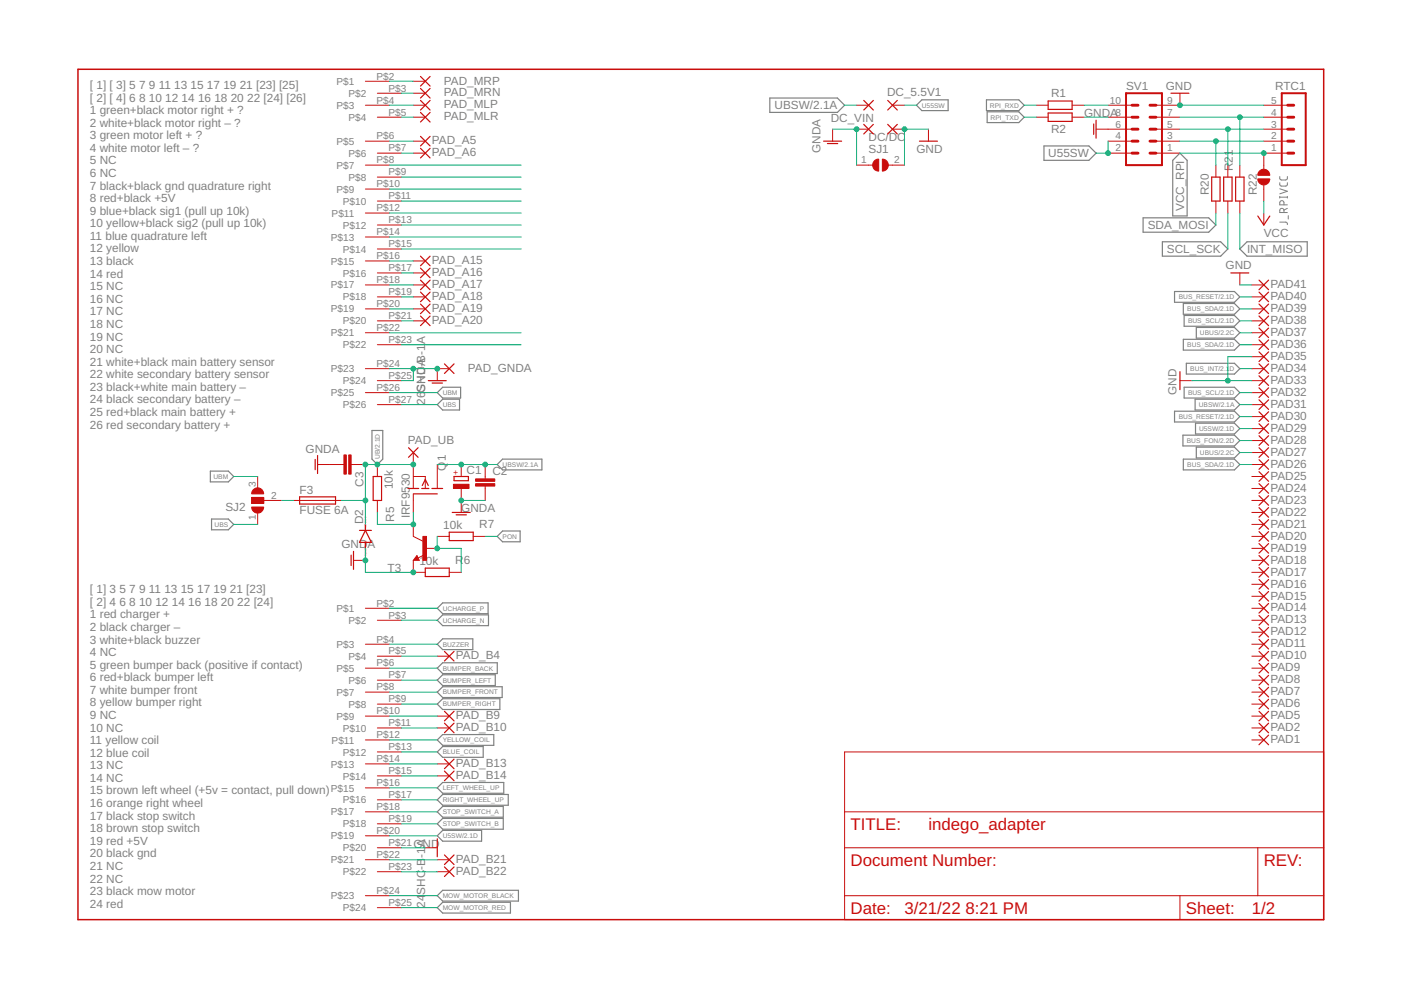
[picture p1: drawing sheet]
<svg xmlns="http://www.w3.org/2000/svg" width="297mm" height="210mm" viewBox="0 0 297 210" stroke-linecap="round" stroke-linejoin="round" font-family="sans-serif">
<path d="M271.3 38.7l.1 .5 .3 .3 1-.1 .2-.2v-.5M271.3 37.4l.1 .5 .3 .3 1-.1 .2-.2v-.5M271.3 47.1h1.4l.2 .5M271.3 41.6v.4M271.3 41.8h1.6M271.3 40l1.6 .6-1.6 .5M272.2 45.1v-.5a.44 .44 0 0 0-.4-.4 .44 .44 0 0 0-.5 .4v.5h1.6M272.2 43.4v-.4a.44 .44 0 0 0-.4-.5 .44 .44 0 0 0-.5 .5v.4h1.6M272.9 41.6v.4M272.9 44.2l-.7 .3M273.1 45.7v.7" fill="none" stroke="#808080" stroke-width=".21"/>
<g fill="none" stroke="#808080" stroke-width=".25">
<path d="M163.2 20.8h14.3l1.6 1.5-1.6 1.5h-14.3zM194.3 22.3l1.2-1.1h5.5v2.3h-5.5zM209.1 21.2h6.9l1.1 1.1-1.1 1.2h-6.9zM209.3 23.7h6.7l1.1 1.1-1.1 1.2h-6.7zM221.3 30.9h9.6l1.5 1.6-1.5 1.5h-9.6zM250.2 32.5l1.5 1.5v11.8h-3.1v-11.8zM242.4 46.2h13.9l1.5 1.5-1.5 1.5h-13.9zM246.4 51.3h12.4l1.5 1.5-1.5 1.5h-12.4zM264.4 51.3h12.8v3h-12.8l-1.5-1.5zM249 61.8h12.7l1.2 1.1-1.2 1.2h-12.7zM250.9 64.3h10.8l1.2 1.2-1.2 1.1h-10.8zM250.9 71.9h10.8l1.2 1.2-1.2 1.1h-10.8z"/>
<path d="M251.1 66.9h10.6l1.2 1.1-1.2 1.2h-10.6zM251.5 77h10.2l1.2 1.2-1.2 1.1h-10.2zM253.6 69.4h8.1l1.2 1.1-1.2 1.2h-8.1zM44.6 99.9h3.8l1.2 1.1-1.2 1.2h-3.8zM78.9 91.3h2.3v6l-1.2 1.2-1.1-1.2zM92.7 83.2l1.2-1.1h3.8v2.3h-3.8zM92.7 85.8l1.2-1.2h3.5v2.3h-3.5zM106.6 97.3h8.3v2.3h-8.3l-1.2-1.1zM249 87.2h12.7l1.2 1.1-1.2 1.2h-12.7zM250.8 92.3h10.9l1.2 1.1-1.2 1.2h-10.9zM250.9 97.3h10.8l1.2 1.2-1.2 1.1h-10.8zM251.1 82.1h10.6l1.2 1.1-1.2 1.2h-10.6z"/>
<path d="M253.4 84.6h8.3l1.2 1.2-1.2 1.1h-8.3zM253.5 89.7h8.2l1.2 1.2-1.2 1.1h-8.2zM253.6 94.8h8.1l1.2 1.1-1.2 1.2h-8.1zM44.9 110h3.5l1.2 1.2-1.2 1.1h-3.5zM105.4 113.7l1.2-1.1h3.7v2.3h-3.7zM92.7 129l1.2-1.2h9.6v2.3h-9.6zM92.7 131.5l1.2-1.1h9.7v2.3h-9.7zM92.7 136.6l1.2-1.2h6.3v2.3h-6.3zM92.7 144.2l1.2-1.1h11.1v2.3h-11.1zM92.7 149.3l1.2-1.2h12.1v2.3h-12.1zM92.7 141.7l1.2-1.2h11.5v2.3h-11.5zM92.7 146.7l1.2-1.1h12.6v2.3h-12.6z"/>
<path d="M92.7 156.9l1.2-1.2h10.8v2.3h-10.8zM92.7 159.4l1.2-1.1h8.5v2.3h-8.5zM92.7 167l1.2-1.1h12.9v2.3h-12.9zM92.7 169.6l1.2-1.2h13.9v2.3h-13.9zM92.7 172.1l1.2-1.1h12.8v2.3h-12.8zM92.7 174.7l1.2-1.2h12.8v2.3h-12.8zM92.7 177.2l1.2-1.1h8.2v2.3h-8.2zM92.7 189.9l1.2-1.1h16v2.3h-16zM92.7 192.4l1.2-1.1h14.3v2.3h-14.3z"/>
</g>
<path d="M16.5 14.7h264.1v180.3h-264.1z" fill="none" stroke="#c90d0c" stroke-width=".32"/>
<g fill="none" stroke="#c90d0c" stroke-width=".21">
<path d="M77.5 17.2h5M80 19.8h5.1M87.6 17.2h2.6M87.6 19.8h2.6M250.2 19.8v2.5h-5.1M77.5 22.3h5M77.5 29.9h5M77.5 35h5M80 24.8h5.1M80 32.5h5.1M80 37.5h5.1M87.6 22.3h2.6"/>
<path d="M87.6 24.8h2.6M87.6 29.9h2.6M87.6 32.5h2.6M176.5 27.4v2.5M181.6 22.3h2.5M181.6 35h3.4M181.6 27.4h2.5M188.3 35h3.5M189.2 22.3h2.6M189.2 27.4h2.6M196.8 27.4v2.5M219.7 22.3h2.5"/>
<path d="M219.7 24.8h2.5M227.3 22.3h2.5M227.3 24.8h2.5M232.4 27.4h7.6M234.9 22.3h5.1M234.9 24.8h5.1M234.9 29.9h5.1M234.9 32.5h5.1M245.1 24.8h5.1M245.1 29.9h5.1M245.1 32.5h5.1M245.1 27.4h5.1"/>
<path d="M257.8 35v2.5M260.3 35v2.5M262.9 35v2.5M267.9 22.3h5.1M267.9 24.8h5.1M267.9 29.9h5.1M267.9 39.2v3.4M267.9 27.4h5.1M273 32.5h-5.1v3.4M77.5 40.1h5M77.5 45.2h5M77.5 50.2h5"/>
<path d="M77.5 55.3h5M80 42.6h5.1M80 47.7h5.1M80 52.8h5.1M80 57.9h5.1M87.6 55.3h2.6M87.6 57.9h2.6M257.8 42.6v2.6M260.3 42.6v2.6M262.9 42.6v2.6M262.9 57.9v2.5M267.9 45.2v2.5"/>
<path d="M77.5 60.4h5M77.5 65.5h5M77.5 70.5h5M77.5 78.2h5M80 62.9h5.1M80 68h5.1M80 73.1h5.1M87.6 60.4h2.6M87.6 62.9h2.6M87.6 65.5h2.6M87.6 68h2.6M95.2 78.2h-2.5v2.5"/>
<path d="M265.4 60.4h2.5M265.4 62.9h2.5M265.4 65.5h2.5M265.4 68h2.5M265.4 70.5h2.5M265.4 73.1h2.5M265.4 78.2h2.5M265.4 75.6h2.5M67.3 98.5h5.6M74.4 98.5h3.1M77.5 83.2h5M80 80.7h5.1"/>
<path d="M80 85.8h5.1M80 98.5v2.5M87.6 95.9v7.7M92.7 98.5v5.1M97.8 98.5v2.5M102.9 98.5v3M250.2 80.7h2.5M265.4 80.7h2.5M265.4 83.2h2.5M265.4 85.8h2.5M265.4 98.5h2.5M265.4 95.9h2.5"/>
<path d="M265.4 93.4h2.5M265.4 90.9h2.5M265.4 88.3h2.5M53.4 105.5h2.5v1.2h-2.5zM54.6 101v2.6M54.6 108.6v2.6M55.9 106.1h3.8M62.3 106.1h10.1M75 118.8h2.5M80 106.1v2.5M87.6 118.8v2.5h2.6M87.6 101h2.6v2.6"/>
<path d="M87.6 104.8v3.8M87.6 111.2v2.5l2.1 1M88.4 117.8l.5 1h-1.3zM89.9 117.7l-1.3 .6M90.2 116.3h2.5M92.7 113.7h2.5M97.8 103.6v5M100.3 113.7h2.6M102.9 103.1v3M265.4 118.8h2.5M265.4 116.3h2.5M265.4 113.7h2.5"/>
<path d="M265.4 111.2h2.5M265.4 108.6h2.5M265.4 106.1h2.5M265.4 103.6h2.5M265.4 101h2.5M77.5 136.6h5M77.5 129h5M80 139.1h5.1M80 131.5h5.1M92.7 139.1h2.5M95.2 121.3h2.6M265.4 139.1h2.5"/>
<path d="M265.4 136.6h2.5M265.4 134h2.5M265.4 131.5h2.5M265.4 129h2.5M265.4 126.4h2.5M265.4 123.9h2.5M265.4 121.3h2.5M77.5 156.9h5M77.5 151.8h5M77.5 146.7h5M77.5 141.7h5M80 159.4h5.1"/>
<path d="M80 154.3h5.1M80 149.3h5.1M80 144.2h5.1M92.7 154.3h2.5M92.7 151.8h2.5M179.1 159.4h101.5v35.6h-101.5zM265.4 156.9h2.5M265.4 154.3h2.5M265.4 151.8h2.5M265.4 149.3h2.5M265.4 146.7h2.5M265.4 144.2h2.5"/>
<path d="M265.4 141.7h2.5M77.5 172.1h5M77.5 162h5M77.5 167h5M77.5 177.2h5M80 179.7h5.1M80 164.5h5.1M80 169.6h5.1M80 174.7h5.1M90.2 179.7h2.5M92.7 162h2.5M92.7 164.5h2.5"/>
<path d="M179.1 179.7h101.5M179.1 172.1h101.5M266.7 179.7v10.2M77.5 189.9h5M77.5 182.3h5M80 184.8h5.1M80 192.4h5.1M92.7 182.3h2.5M92.7 184.8h2.5M179.1 189.9h101.5M250.2 189.9v5.1"/>
</g>
<g fill="none" stroke="#c90d0c" stroke-width=".25">
<path d="M89.2 16.2l2 2M89.2 18.8l2 2M91.2 16.2l-2 2M91.2 18.8l-2 2M248.3 19.8h3.8M89.2 28.9l2 2M89.2 31.5l2 2M89.2 21.3l2 2M89.2 23.8l2 2.1M91.2 28.9l-2 2M91.2 31.5l-2 2M91.2 21.3l-2 2"/>
<path d="M91.2 23.8l-2 2.1M174.6 29.9h3.8M175.4 30.4h2.2M183.1 26.4l2.1 2M183.1 21.3l2.1 2M185.2 26.4l-2.1 2M185.2 21.3l-2.1 2M188.2 26.4l2 2M188.2 21.3l2 2M190.2 21.3l-2 2M190.2 26.4l-2 2M194.9 29.9h3.9"/>
<path d="M222.2 21.4h5.1v1.8h-5.1zM222.2 24h5.1v1.7h-5.1zM231.9 26.3v2.2M232.4 25.5v3.8M256.9 37.5h1.8v5.1h-1.8zM259.4 37.5h1.8v5.1h-1.8zM262 37.5h1.8v5.1h-1.8zM89.2 54.3l2 2M89.2 56.9l2 2M89.2 59.4l2 2M91.2 54.3l-2 2M91.2 56.9l-2 2"/>
<path d="M91.2 59.4l-2 2M261 57.9h3.8M266.7 45.8l1.2 1.9 1.3-1.9M266.9 59.4l2.1 2M269 59.4l-2.1 2M89.2 61.9l2 2.1M89.2 64.5l2 2M89.2 67l2 2M91.2 61.9l-2 2.1M91.2 64.5l-2 2M91.2 67l-2 2M94.2 77.2l2.1 2"/>
<path d="M96.3 77.2l-2.1 2M250.2 78.8v3.8M266.9 79.7l2.1 2M266.9 77.2l2.1 2M266.9 74.6l2.1 2M266.9 72.1l2.1 2M266.9 69.6l2.1 2M266.9 67l2.1 2M266.9 64.5l2.1 2M266.9 61.9l2.1 2.1M269 79.7l-2.1 2M269 77.2l-2.1 2"/>
<path d="M269 74.6l-2.1 2M269 72.1l-2.1 2M269 69.6l-2.1 2M269 67l-2.1 2M269 64.5l-2.1 2M269 61.9l-2.1 2.1M66.8 97.4v2.2M67.3 96.6v3.8M86.6 94.9l2 2.1M88.6 94.9l-2 2.1M90.8 80.7h3.8M91.6 81.2h2.2"/>
<path d="M266.9 97.5l2.1 2M266.9 94.9l2.1 2.1M266.9 92.4l2.1 2M266.9 89.9l2.1 2M266.9 87.3l2.1 2M266.9 84.8l2.1 2M266.9 82.2l2.1 2.1M269 97.5l-2.1 2M269 94.9l-2.1 2.1M269 92.4l-2.1 2M269 89.9l-2.1 2M269 87.3l-2.1 2"/>
<path d="M269 84.8l-2.1 2M269 82.2l-2.1 2.1M63.5 105.3h7.6v1.6h-7.6zM74.4 117.7v2.2M75 116.9v3.8M76.2 112.5h2.5M77.5 112.5l1.2 2.5h-2.5zM77.5 111.2v1.3M77.5 115v1.3M79.1 101h1.8v5.1h-1.8zM86.5 103.6h2.3M87.6 104.7h5.1"/>
<path d="M88.4 118.3l-.1 .3h.3l-.2-.6-.5 .7h.7M89.4 103.6h1.5M89.5 102.9l.7-1.2 .6 1.2M91.6 103.6h2.3M95.2 112.8h5.1v1.8h-5.1zM95.9 108.6h3.8M96.3 101h3v.9h-3zM96.7 109.2h2.2M266.9 117.8l2.1 2M266.9 115.3l2.1 2M266.9 112.7l2.1 2M266.9 110.2l2.1 2"/>
<path d="M266.9 107.6l2.1 2.1M266.9 105.1l2.1 2M266.9 102.6l2.1 2M266.9 100l2.1 2M269 117.8l-2.1 2M269 115.3l-2.1 2M269 112.7l-2.1 2M269 110.2l-2.1 2M269 107.6l-2.1 2.1M269 105.1l-2.1 2M269 102.6l-2.1 2M269 100l-2.1 2"/>
<path d="M90.2 120.5h5v1.7h-5zM94.2 138.1l2.1 2M96.3 138.1l-2.1 2M266.9 138.1l2.1 2M266.9 135.6l2.1 2M266.9 133l2.1 2.1M266.9 130.5l2.1 2M266.9 128l2.1 2M266.9 125.4l2.1 2M266.9 122.9l2.1 2M266.9 120.3l2.1 2.1M269 138.1l-2.1 2"/>
<path d="M269 135.6l-2.1 2M269 133l-2.1 2.1M269 130.5l-2.1 2M269 128l-2.1 2M269 125.4l-2.1 2M269 122.9l-2.1 2M269 120.3l-2.1 2.1M94.2 150.8l2.1 2M94.2 153.3l2.1 2.1M96.3 150.8l-2.1 2M96.3 153.3l-2.1 2.1M266.9 155.9l2.1 2"/>
<path d="M266.9 153.3l2.1 2.1M266.9 150.8l2.1 2M266.9 148.3l2.1 2M266.9 145.7l2.1 2.1M266.9 143.2l2.1 2M266.9 140.7l2.1 2M269 155.9l-2.1 2M269 153.3l-2.1 2.1M269 150.8l-2.1 2M269 148.3l-2.1 2M269 145.7l-2.1 2.1M269 143.2l-2.1 2"/>
<path d="M269 140.7l-2.1 2M92.7 177.8v3.9M94.2 161l2.1 2M94.2 163.5l2.1 2M96.3 161l-2.1 2M96.3 163.5l-2.1 2M94.2 181.3l2.1 2M94.2 183.8l2.1 2M96.3 181.3l-2.1 2M96.3 183.8l-2.1 2"/>
</g>
<path d="M238.7 19.8h7.7v15.2h-7.7zM271.8 19.8h5v15.2h-5z" fill="none" stroke="#c90d0c" stroke-width=".42"/>
<g fill="none" stroke="#c90d0c" stroke-width=".61">
<path d="M240 27.4h1.3M240 29.9h1.3M240 32.5h1.3M240 22.3h1.3M240 24.8h1.3M243.8 27.4h1.3M243.8 29.9h1.3M243.8 32.5h1.3M243.8 22.3h1.3M243.8 24.8h1.3M273 27.4h1.3M273 29.9h1.3"/>
<path d="M273 32.5h1.3M273 22.3h1.3M273 24.8h1.3"/>
</g>
<g fill="#c90d0c" stroke="#c90d0c" stroke-width=".21">
<path d="M266.7 37.9h2.5a1.27 1.27 0 0 1-1.3 1.3 1.27 1.27 0 0 1-1.2-1.3z" fill-rule="evenodd"/>
<path d="M267.1 36.2a1.26 1.26 0 0 1 1.4-.2 1.26 1.26 0 0 1 .7 1.2h-2.5v-.5z" fill-rule="evenodd"/>
<path d="M187.1 33.7a1.27 1.27 0 0 1 1.2 1.3 1.27 1.27 0 0 1-1.2 1.3z" fill-rule="evenodd"/>
<path d="M185.3 34.2l.5-.4 .5-.1v2.6a1.27 1.27 0 0 1-1.2-.8 1.27 1.27 0 0 1 .2-1.3z" fill-rule="evenodd"/>
<path d="M53.8 103.8a1.27 1.27 0 0 1 1.3-.2 1.27 1.27 0 0 1 .8 1.1h-2.5v-.4z" fill-rule="evenodd"/>
<path d="M53.4 107.5h2.5a1.27 1.27 0 0 1-1.3 1.3 1.27 1.27 0 0 1-1.2-1.3z" fill-rule="evenodd"/>
</g>
<g fill="#c90d0c" stroke="#c90d0c" stroke-width=".21">
<path d="M89.7 113.7h.7v5.1h-.7z"/>
<path d="M96.1 102.7h3.3v.9h-3.3z"/>
<path d="M100.8 102.6h4.1v.5h-4.1z"/>
<path d="M100.8 101.5h4.1v.5h-4.1z"/>
<path d="M53.4 105.5h2.5v1.2h-2.5z"/>
<path d="M72.9 96.5h.5v4h-.5z"/>
<path d="M73.9 96.5h.5v4h-.5z"/>
</g>
<g fill="none" stroke="#0dab76" stroke-width=".21">
<path d="M82.5 17.2h5.1M85.1 19.8h2.5M82.5 22.3h5.1M82.5 29.9h5.1M82.5 35h28M85.1 32.5h2.5M85.1 37.5h25.4M85.1 24.8h2.5M176.5 27.4h5.1v7.6M179.1 22.3h2.5M191.8 22.3h2.5M196.8 27.4h-5v7.6"/>
<path d="M217.1 22.3h2.6M217.1 24.8h2.6M229.8 22.3h5.1M229.8 24.8h5.1M232.4 32.5h2.5M234.9 29.9v2.5M250.2 22.3h17.7M250.2 27.4h17.7M250.2 29.9h17.7M250.2 32.5h17.7M250.2 24.8h17.7M257.8 29.9v5.1"/>
<path d="M260.3 27.4v7.6M262.9 24.8v10.2M82.5 40.1h28M82.5 45.2h28M82.5 50.2h28M82.5 55.3h5.1M85.1 42.6h25.4M85.1 47.7h25.4M85.1 52.8h25.4M85.1 57.9h2.5M257.8 45.2v2.5M260.3 45.2v7.6"/>
<path d="M262.9 45.2v7.6M267.9 42.6v2.6M82.5 60.4h5.1M82.5 65.5h5.1M82.5 70.5h28M82.5 78.2h10.2M85.1 73.1h25.4M85.1 62.9h2.5M85.1 68h2.5M87.6 78.2v2.5h-2.5M262.9 60.4h2.5M262.9 73.1h2.5"/>
<path d="M262.9 62.9h2.5M262.9 65.5h2.5M262.9 68h2.5M262.9 70.5h2.5M262.9 78.2h2.5M265.4 75.6h-5.1v5.1M82.5 83.2h10.2M85.1 85.8h7.6M87.6 98.5h-10.1v12.7M92.7 98.5h12.7M252.7 80.7h12.7M262.9 83.2h2.5"/>
<path d="M262.9 85.8h2.5M262.9 90.9h2.5M262.9 98.5h2.5M262.9 93.4h2.5M262.9 88.3h2.5M262.9 95.9h2.5M49.6 101h5M49.6 111.2h5M59.7 106.1h2.6M72.4 106.1h5.1M77.5 116.3v5h10.1M80 108.6v2.6h7.6v-2.6"/>
<path d="M92.7 113.7v2.6h5.1v5M97.8 106.1h5.1M102.9 113.7h2.5M82.5 129h10.2M82.5 136.6h10.2M85.1 131.5h7.6M85.1 139.1h7.6M82.5 141.7h10.2M82.5 146.7h10.2M82.5 151.8h10.2M82.5 156.9h10.2M85.1 144.2h7.6"/>
<path d="M85.1 149.3h7.6M85.1 154.3h7.6M85.1 159.4h7.6M82.5 162h10.2M82.5 167h10.2M82.5 172.1h10.2M82.5 177.2h10.2M85.1 179.7h5.1M85.1 164.5h7.6M85.1 169.6h7.6M85.1 174.7h7.6M82.5 182.3h10.2"/>
<path d="M82.5 189.9h10.2M85.1 184.8h7.6M85.1 192.4h7.6"/>
</g>
<g fill="#0dab76" stroke="#0dab76" stroke-width=".21">
<circle cx="250.2" cy="22.3" r=".51"/>
<circle cx="191.8" cy="27.4" r=".51"/>
<circle cx="260.3" cy="80.7" r=".51"/>
<circle cx="267.9" cy="32.5" r=".51"/>
<circle cx="257.8" cy="29.9" r=".51"/>
<circle cx="260.3" cy="27.4" r=".51"/>
<circle cx="262.9" cy="24.8" r=".51"/>
<circle cx="234.9" cy="32.5" r=".51"/>
<circle cx="97.8" cy="98.5" r=".51"/>
<circle cx="102.9" cy="98.5" r=".51"/>
<circle cx="80" cy="98.5" r=".51"/>
<circle cx="77.5" cy="106.1" r=".51"/>
<circle cx="87.6" cy="98.5" r=".51"/>
<circle cx="77.5" cy="98.5" r=".51"/>
<circle cx="87.6" cy="111.2" r=".51"/>
<circle cx="92.7" cy="116.3" r=".51"/>
<circle cx="87.6" cy="78.2" r=".51"/>
<circle cx="92.7" cy="78.2" r=".51"/>
<circle cx="87.6" cy="121.3" r=".51"/>
<circle cx="77.5" cy="118.8" r=".51"/>
<circle cx="181.6" cy="27.4" r=".51"/>
<circle cx="97.8" cy="106.1" r=".51"/>
</g>
<g font-size="3.6" fill="#c90d0c">
<text x="180.3" y="175.9">TITLE:</text>
<text x="196.8" y="175.9">indego_adapter</text>
<text x="180.3" y="183.6">Document Number:</text>
<text x="267.9" y="183.6">REV:</text>
<text x="180.3" y="193.7">Date:</text>
<text x="191.8" y="193.7">3/21/22</text>
<text x="204.7" y="193.7">8:21 PM</text>
<text x="251.4" y="193.7">Sheet:</text>
<text x="265.4" y="193.7">1/2</text>
</g>
<g font-size="2.5" fill="#808080">
<text x="94.1" y="17.9">PAD_MRP</text>
<text x="19.1" y="18.9">[ 1] [ 3] 5</text>
<text x="19.1" y="21.5">[ 2] [ 4] 6</text>
<text x="29.5" y="18.9">7</text>
<text x="29.5" y="21.5">8</text>
<text x="31.6" y="18.9">9</text>
<text x="31.6" y="21.5">10</text>
<text x="33.6" y="18.9">11</text>
<text x="35" y="21.5">12</text>
<text x="36.9" y="18.9">13</text>
<text x="38.5" y="21.5">14</text>
<text x="40.4" y="18.9">15</text>
<text x="42" y="21.5">16</text>
<text x="43.9" y="18.9">17</text>
<text x="45.5" y="21.5">18</text>
<text x="47.4" y="18.9">19</text>
<text x="48.9" y="21.5">20</text>
<text x="50.8" y="18.9">21 [23] [25]</text>
<text x="52.4" y="21.5">22 [24] [26]</text>
<text x="94.1" y="20.5">PAD_MRN</text>
<text x="94.1" y="23">PAD_MLP</text>
<text x="164.2" y="23.2">UBSW/2.1A</text>
<text x="188.1" y="20.5">DC_5.5V1</text>
<text x="222.8" y="20.5">R1</text>
<text x="238.7" y="19">SV1</text>
<text x="247.2" y="19">GND</text>
<text x="270.4" y="19">RTC1</text>
<text x="19.1" y="24.2">1 green+black motor right + ?</text>
<text x="19.1" y="26.9">2 white+black motor right – ?</text>
<text x="19.1" y="29.5">3 green motor left + ?</text>
<text x="94.1" y="25.5">PAD_MLR</text>
<text x="176.1" y="25.9">DC_VIN</text>
<text x="184.1" y="29.9">DC/DC</text>
<text x="222.8" y="28.1">R2</text>
<text x="229.9" y="24.9">GNDA</text>
<text x="19.1" y="32.2">4 white motor left – ?</text>
<text x="19.1" y="34.9">5 NC</text>
<text x="91.6" y="30.6">PAD_A5</text>
<text x="91.6" y="33.2">PAD_A6</text>
<text x="174" y="32.5" transform="rotate(-90 174 32.5)">GNDA</text>
<text x="184.1" y="32.5">SJ1</text>
<text x="194.3" y="32.5">GND</text>
<text x="222.3" y="33.4">U55SW</text>
<text x="19.1" y="37.5">6 NC</text>
<text x="19.1" y="40.2">7 black+black gnd quadrature right</text>
<text x="256.3" y="41.4" transform="rotate(-90 256.3 41.4)">R20</text>
<text x="261.4" y="36.3" transform="rotate(-90 261.4 36.3)">R21</text>
<text x="266.4" y="41.4" transform="rotate(-90 266.4 41.4)">R22</text>
<text x="19.1" y="42.9">8 red+black +5V</text>
<text x="19.1" y="45.5">9 blue+black sig1 (pull up 10k)</text>
<text x="251.1" y="44.8" transform="rotate(-90 251.1 44.8)">VCC_RPI</text>
<text x="19.1" y="48.2">10 yellow+black sig2 (pull up 10k)</text>
<text x="19.1" y="50.9">11 blue quadrature left</text>
<text x="19.1" y="53.5">12 yellow</text>
<text x="243.4" y="48.6">SDA_MOSI</text>
<text x="247.4" y="53.7">SCL_SCK</text>
<text x="264.4" y="53.7">INT_MISO</text>
<text x="267.9" y="50.2">VCC</text>
<text x="19.1" y="56.2">13 black</text>
<text x="19.1" y="58.9">14 red</text>
<text x="91.6" y="56">PAD_A15</text>
<text x="91.6" y="58.5">PAD_A16</text>
<text x="259.9" y="57.1">GND</text>
<text x="19.1" y="61.5">15 NC</text>
<text x="19.1" y="64.2">16 NC</text>
<text x="91.6" y="61.1">PAD_A17</text>
<text x="91.6" y="63.6">PAD_A18</text>
<text x="269.3" y="63.6">PAD40</text>
<text x="269.3" y="61.1">PAD41</text>
<text x="19.1" y="66.9">17 NC</text>
<text x="19.1" y="69.5">18 NC</text>
<text x="91.6" y="66.2">PAD_A19</text>
<text x="91.6" y="68.7">PAD_A20</text>
<text x="269.3" y="71.2">PAD37</text>
<text x="269.3" y="68.7">PAD38</text>
<text x="269.3" y="66.2">PAD39</text>
<text x="19.1" y="72.2">19 NC</text>
<text x="19.1" y="74.9">20 NC</text>
<text x="19.1" y="77.5">21 white+black main battery sensor</text>
<text x="90.2" y="77.7" transform="rotate(-90 90.2 77.7)">-B-1</text>
<text x="90.2" y="77.7" transform="rotate(-90 90.2 77.7)">A</text>
<text x="90.2" y="73" transform="rotate(-90 90.2 73)">A</text>
<text x="269.3" y="76.3">PAD35</text>
<text x="269.3" y="73.8">PAD36</text>
<text x="19.1" y="80.2">22 white secondary battery sensor</text>
<text x="19.1" y="82.9">23 black+white main battery –</text>
<text x="90.2" y="83" transform="rotate(-90 90.2 83)">SHC</text>
<text x="99.2" y="78.9">PAD_GNDA</text>
<text x="249.4" y="83.7" transform="rotate(-90 249.4 83.7)">GND</text>
<text x="269.3" y="83.9">PAD32</text>
<text x="269.3" y="81.4">PAD33</text>
<text x="269.3" y="78.9">PAD34</text>
<text x="19.1" y="85.5">24 black secondary battery –</text>
<text x="19.1" y="88.2">25 red+black main battery +</text>
<text x="90.2" y="85.8" transform="rotate(-90 90.2 85.8)">26GND</text>
<text x="269.3" y="89">PAD30</text>
<text x="269.3" y="86.5">PAD31</text>
<text x="19.1" y="90.9">26 red secondary battery +</text>
<text x="64.8" y="96">GNDA</text>
<text x="86.5" y="94.1">PAD_UB</text>
<text x="269.3" y="94.1">PAD28</text>
<text x="269.3" y="91.6">PAD29</text>
<text x="94.5" y="99.8" transform="rotate(-90 94.5 99.8)">Q</text>
<text x="94.5" y="97.8" transform="rotate(-90 94.5 97.8)">1</text>
<text x="98.9" y="100.5">C1</text>
<text x="104.4" y="100.7">C2</text>
<text x="269.3" y="101.7">PAD25</text>
<text x="269.3" y="99.2">PAD26</text>
<text x="269.3" y="96.6">PAD27</text>
<text x="63.5" y="104.7">F3</text>
<text x="77.1" y="103.2" transform="rotate(-90 77.1 103.2)">C3</text>
<text x="83.3" y="103.8" transform="rotate(-90 83.3 103.8)">10k</text>
<text x="86.9" y="103.1" transform="rotate(-90 86.9 103.1)">30</text>
<text x="269.3" y="106.8">PAD23</text>
<text x="269.3" y="104.3">PAD24</text>
<text x="47.8" y="108.3">SJ2</text>
<text x="63.5" y="109">FUSE 6A</text>
<text x="77" y="111.2" transform="rotate(-90 77 111.2)">D2</text>
<text x="83.6" y="110.6" transform="rotate(-90 83.6 110.6)">R5</text>
<text x="86.9" y="109.9" transform="rotate(-90 86.9 109.9)">IRF95</text>
<text x="94" y="112.2">10k</text>
<text x="97.8" y="108.6">GNDA</text>
<text x="101.6" y="111.9">R7</text>
<text x="269.3" y="111.9">PAD21</text>
<text x="269.3" y="109.3">PAD22</text>
<text x="72.4" y="116.3">GNDA</text>
<text x="88.9" y="119.8">10k</text>
<text x="96.5" y="119.5">R</text>
<text x="98.3" y="119.5">6</text>
<text x="269.3" y="119.5">PAD18</text>
<text x="269.3" y="117">PAD19</text>
<text x="269.3" y="114.4">PAD20</text>
<text x="19.1" y="125.8">[ 1] 3</text>
<text x="25.3" y="125.8">5</text>
<text x="27.4" y="125.8">7</text>
<text x="29.5" y="125.8">9</text>
<text x="31.6" y="125.8">11</text>
<text x="34.9" y="125.8">13</text>
<text x="38.3" y="125.8">15</text>
<text x="41.8" y="125.8">17</text>
<text x="45.3" y="125.8">19</text>
<text x="48.7" y="125.8">21 [23]</text>
<text x="82.2" y="121.3">T3</text>
<text x="269.3" y="124.6">PAD16</text>
<text x="269.3" y="122">PAD17</text>
<text x="19.1" y="128.4">[ 2] 4</text>
<text x="19.1" y="131.1">1 red charger +</text>
<text x="25.3" y="128.4">6</text>
<text x="27.4" y="128.4">8</text>
<text x="29.5" y="128.4">10</text>
<text x="33" y="128.4">12</text>
<text x="36.4" y="128.4">14</text>
<text x="39.9" y="128.4">16</text>
<text x="43.4" y="128.4">18</text>
<text x="46.8" y="128.4">20</text>
<text x="50.3" y="128.4">22 [24]</text>
<text x="269.3" y="129.6">PAD14</text>
<text x="269.3" y="127.1">PAD15</text>
<text x="19.1" y="133.8">2 black charger –</text>
<text x="19.1" y="136.4">3 white+black buzzer</text>
<text x="269.3" y="137.3">PAD11</text>
<text x="269.3" y="134.7">PAD12</text>
<text x="269.3" y="132.2">PAD13</text>
<text x="19.1" y="139.1">4 NC</text>
<text x="19.1" y="141.8">5 green bumper back (positive if contact)</text>
<text x="96.7" y="139.8">PAD_B4</text>
<text x="269.3" y="142.3">PAD9</text>
<text x="269.3" y="139.8">PAD10</text>
<text x="19.1" y="144.4">6 red+black bumper left</text>
<text x="19.1" y="147.1">7 white bumper front</text>
<text x="19.1" y="149.8">8 yellow bumper right</text>
<text x="269.3" y="150">PAD6</text>
<text x="269.3" y="147.4">PAD7</text>
<text x="269.3" y="144.9">PAD8</text>
<text x="19.1" y="152.4">9 NC</text>
<text x="19.1" y="155.1">10 NC</text>
<text x="96.7" y="152.5">PAD_B9</text>
<text x="96.7" y="155">PAD_B10</text>
<text x="269.3" y="155">PAD2</text>
<text x="269.3" y="152.5">PAD5</text>
<text x="19.1" y="157.8">11 yellow coil</text>
<text x="19.1" y="160.4">12 blue coil</text>
<text x="269.3" y="157.6">PAD1</text>
<text x="19.1" y="163.1">13 NC</text>
<text x="19.1" y="165.8">14 NC</text>
<text x="96.7" y="162.7">PAD_B13</text>
<text x="96.7" y="165.2">PAD_B14</text>
<text x="19.1" y="168.4">15 brown left wheel (+5v = contact, pull down)</text>
<text x="19.1" y="171.1">16 orange right wheel</text>
<text x="19.1" y="173.8">17 black stop switch</text>
<text x="19.1" y="176.4">18 brown stop switch</text>
<text x="19.1" y="179.1">19 red +5V</text>
<text x="87.6" y="179.8">GND</text>
<text x="90.2" y="179.7" transform="rotate(-90 90.2 179.7)">A</text>
<text x="19.1" y="181.8">20 black gnd</text>
<text x="19.1" y="184.4">21 NC</text>
<text x="90.2" y="184.4" transform="rotate(-90 90.2 184.4)">-B</text>
<text x="90.2" y="181.9" transform="rotate(-90 90.2 181.9)">-1</text>
<text x="96.7" y="183">PAD_B21</text>
<text x="96.7" y="185.5">PAD_B22</text>
<text x="19.1" y="187.1">22 NC</text>
<text x="19.1" y="189.8">23 black mow motor</text>
<text x="90.2" y="189.7" transform="rotate(-90 90.2 189.7)">SHC</text>
<text x="19.1" y="192.4">24 red</text>
<text x="90.2" y="192.4" transform="rotate(-90 90.2 192.4)">24</text>
</g>
<g font-size="2.1" fill="#808080">
<text x="71.3" y="18">P$1</text>
<text x="79.8" y="16.9">P$2</text>
<text x="71.3" y="23.1">P$3</text>
<text x="73.9" y="20.5">P$2</text>
<text x="79.8" y="22">P$4</text>
<text x="82.4" y="19.4">P$3</text>
<text x="235.3" y="22">10</text>
<text x="247.4" y="22">9</text>
<text x="269.5" y="22">5</text>
<text x="73.9" y="25.6">P$4</text>
<text x="79.8" y="29.6">P$6</text>
<text x="82.4" y="24.5">P$5</text>
<text x="236.5" y="29.6">4</text>
<text x="236.5" y="27">6</text>
<text x="236.5" y="24.5">8</text>
<text x="247.4" y="29.6">3</text>
<text x="247.4" y="27">5</text>
<text x="247.4" y="24.5">7</text>
<text x="269.5" y="29.6">2</text>
<text x="269.5" y="27">3</text>
<text x="269.5" y="24.5">4</text>
<text x="71.3" y="30.7">P$5</text>
<text x="71.3" y="35.8">P$7</text>
<text x="73.9" y="33.2">P$6</text>
<text x="79.8" y="34.7">P$8</text>
<text x="82.4" y="32.1">P$7</text>
<text x="182.6" y="34.7">1</text>
<text x="189.6" y="34.7">2</text>
<text x="236.5" y="32.1">2</text>
<text x="247.4" y="32.1">1</text>
<text x="269.5" y="32.1">1</text>
<text x="71.3" y="40.8">P$9</text>
<text x="73.9" y="38.3">P$8</text>
<text x="79.8" y="39.7">P$10</text>
<text x="82.4" y="37.2">P$9</text>
<text x="70.3" y="45.9">P$11</text>
<text x="72.7" y="43.4">P$10</text>
<text x="79.8" y="44.8">P$12</text>
<text x="82.4" y="42.3">P$11</text>
<text x="82.4" y="47.3">P$13</text>
<text x="70.1" y="51">P$13</text>
<text x="72.7" y="48.5">P$12</text>
<text x="72.7" y="53.5">P$14</text>
<text x="79.8" y="49.9">P$14</text>
<text x="82.4" y="52.4">P$15</text>
<text x="70.1" y="56.1">P$15</text>
<text x="72.7" y="58.6">P$16</text>
<text x="79.8" y="55">P$16</text>
<text x="82.4" y="57.5">P$17</text>
<text x="70.1" y="61.2">P$17</text>
<text x="72.7" y="63.7">P$18</text>
<text x="79.8" y="60">P$18</text>
<text x="79.8" y="65.1">P$20</text>
<text x="82.4" y="62.6">P$19</text>
<text x="70.1" y="66.2">P$19</text>
<text x="70.1" y="71.3">P$21</text>
<text x="72.7" y="68.8">P$20</text>
<text x="79.8" y="70.2">P$22</text>
<text x="82.4" y="67.7">P$21</text>
<text x="72.7" y="73.9">P$22</text>
<text x="79.8" y="77.8">P$24</text>
<text x="82.4" y="72.7">P$23</text>
<text x="70.1" y="78.9">P$23</text>
<text x="72.7" y="81.5">P$24</text>
<text x="79.8" y="82.9">P$26</text>
<text x="82.4" y="80.4">P$25</text>
<text x="70.1" y="84">P$25</text>
<text x="72.7" y="86.6">P$26</text>
<text x="82.4" y="85.4">P$27</text>
<text x="54.3" y="103.2" transform="rotate(-90 54.3 103.2)">3</text>
<text x="57.5" y="105.8">2</text>
<text x="54.3" y="110.2" transform="rotate(-90 54.3 110.2)">1</text>
<text x="71.3" y="129.7">P$1</text>
<text x="79.8" y="128.6">P$2</text>
<text x="82.4" y="131.1">P$3</text>
<text x="71.3" y="137.3">P$3</text>
<text x="73.9" y="132.3">P$2</text>
<text x="79.8" y="136.2">P$4</text>
<text x="71.3" y="142.4">P$5</text>
<text x="73.9" y="139.9">P$4</text>
<text x="79.8" y="141.3">P$6</text>
<text x="82.4" y="138.8">P$5</text>
<text x="82.4" y="143.8">P$7</text>
<text x="71.3" y="147.5">P$7</text>
<text x="73.9" y="145">P$6</text>
<text x="79.8" y="146.4">P$8</text>
<text x="82.4" y="148.9">P$9</text>
<text x="71.3" y="152.6">P$9</text>
<text x="72.7" y="155.1">P$10</text>
<text x="73.9" y="150">P$8</text>
<text x="79.8" y="151.5">P$10</text>
<text x="82.4" y="154">P$11</text>
<text x="70.3" y="157.7">P$11</text>
<text x="72.7" y="160.2">P$12</text>
<text x="79.8" y="156.5">P$12</text>
<text x="79.8" y="161.6">P$14</text>
<text x="82.4" y="159.1">P$13</text>
<text x="70.1" y="162.7">P$13</text>
<text x="70.1" y="167.8">P$15</text>
<text x="72.7" y="165.3">P$14</text>
<text x="79.8" y="166.7">P$16</text>
<text x="82.4" y="164.2">P$15</text>
<text x="70.1" y="172.9">P$17</text>
<text x="72.7" y="170.4">P$16</text>
<text x="79.8" y="171.8">P$18</text>
<text x="82.4" y="169.2">P$17</text>
<text x="70.1" y="178">P$19</text>
<text x="72.7" y="175.4">P$18</text>
<text x="79.8" y="176.9">P$20</text>
<text x="82.4" y="174.3">P$19</text>
<text x="82.4" y="179.4">P$21</text>
<text x="70.1" y="183.1">P$21</text>
<text x="72.7" y="180.5">P$20</text>
<text x="72.7" y="185.6">P$22</text>
<text x="79.8" y="181.9">P$22</text>
<text x="82.4" y="184.5">P$23</text>
<text x="70.1" y="190.7">P$23</text>
<text x="79.8" y="189.6">P$24</text>
<text x="72.7" y="193.2">P$24</text>
<text x="82.4" y="192.1">P$25</text>
</g>
<text font-size="1.8" fill="#c90d0c" x="97.2" y="100.6" transform="rotate(-90 97.2 100.6)">+</text>
<g font-size="1.4" fill="#808080">
<text x="195.4" y="22.8">U55SW</text>
<text x="209.9" y="22.8">RPI_RXD</text>
<text x="210" y="25.4">RPI_TXD</text>
<text x="249.9" y="63.4">BUS_RESET/2.1D</text>
<text x="251.7" y="66">BUS_SDA/2.1D</text>
<text x="251.9" y="68.5">BUS_SCL/2.1D</text>
<text x="254.4" y="71.1">UBUS/2.2C</text>
<text x="251.7" y="73.6">BUS_SDA/2.1D</text>
<text x="93.9" y="83.8">UBM</text>
<text x="251.9" y="83.8">BUS_SCL/2.1D</text>
<text x="252.3" y="78.7">BUS_INT/2.1</text>
<text x="260.7" y="78.7">D</text>
<text x="93.9" y="86.3">UBS</text>
<text x="249.9" y="88.8">BUS_RESET/2.1D</text>
<text x="254.2" y="86.3">UBSW/2.1A</text>
<text x="251.6" y="93.9">BUS_FON/2.2D</text>
<text x="254.2" y="91.4">U5SW/2.1D</text>
<text x="45.2" y="101.5">UBM</text>
<text x="80.5" y="97.3" transform="rotate(-90 80.5 97.3)">UB/2.1D</text>
<text x="106.6" y="99">UBSW/2.1A</text>
<text x="251.7" y="99">BUS_SDA/2.1D</text>
<text x="254.4" y="96.5">UBUS/2.2C</text>
<text x="45.5" y="111.7">UBS</text>
<text x="106.6" y="114.2">PON</text>
<text x="93.9" y="129.5">UCHARGE_P</text>
<text x="93.9" y="132">UCHARGE_N</text>
<text x="93.9" y="137.1">BUZZER</text>
<text x="93.9" y="142.2">BUMPER_BACK</text>
<text x="93.9" y="144.7">BUMPER_LEFT</text>
<text x="93.9" y="149.8">BUMPER_RIGHT</text>
<text x="93.9" y="147.2">BUMPER_FRONT</text>
<text x="93.9" y="157.4">YELLOW_COIL</text>
<text x="93.9" y="159.9">BLUE_COIL</text>
<text x="93.9" y="167.6">LEFT_WHEEL_UP</text>
<text x="93.9" y="170.1">RIGHT_WHEEL_UP</text>
<text x="93.9" y="172.6">STOP_SWITCH_A</text>
<text x="93.9" y="175.2">STOP_SWITCH_B</text>
<text x="93.9" y="177.7">U5SW/2.1D</text>
<text x="93.9" y="190.4">MOW_MOTOR_BLACK</text>
<text x="93.9" y="193">MOW_MOTOR_RED</text>
</g>
<g font-size=".6" fill="#ffba08">
<text x="77.7" y="112.9" transform="rotate(-90 77.7 112.9)">SpiceOrder 2</text>
<text x="77.7" y="117.9" transform="rotate(-90 77.7 117.9)">SpiceOrder 1</text>
</g>
</svg>
